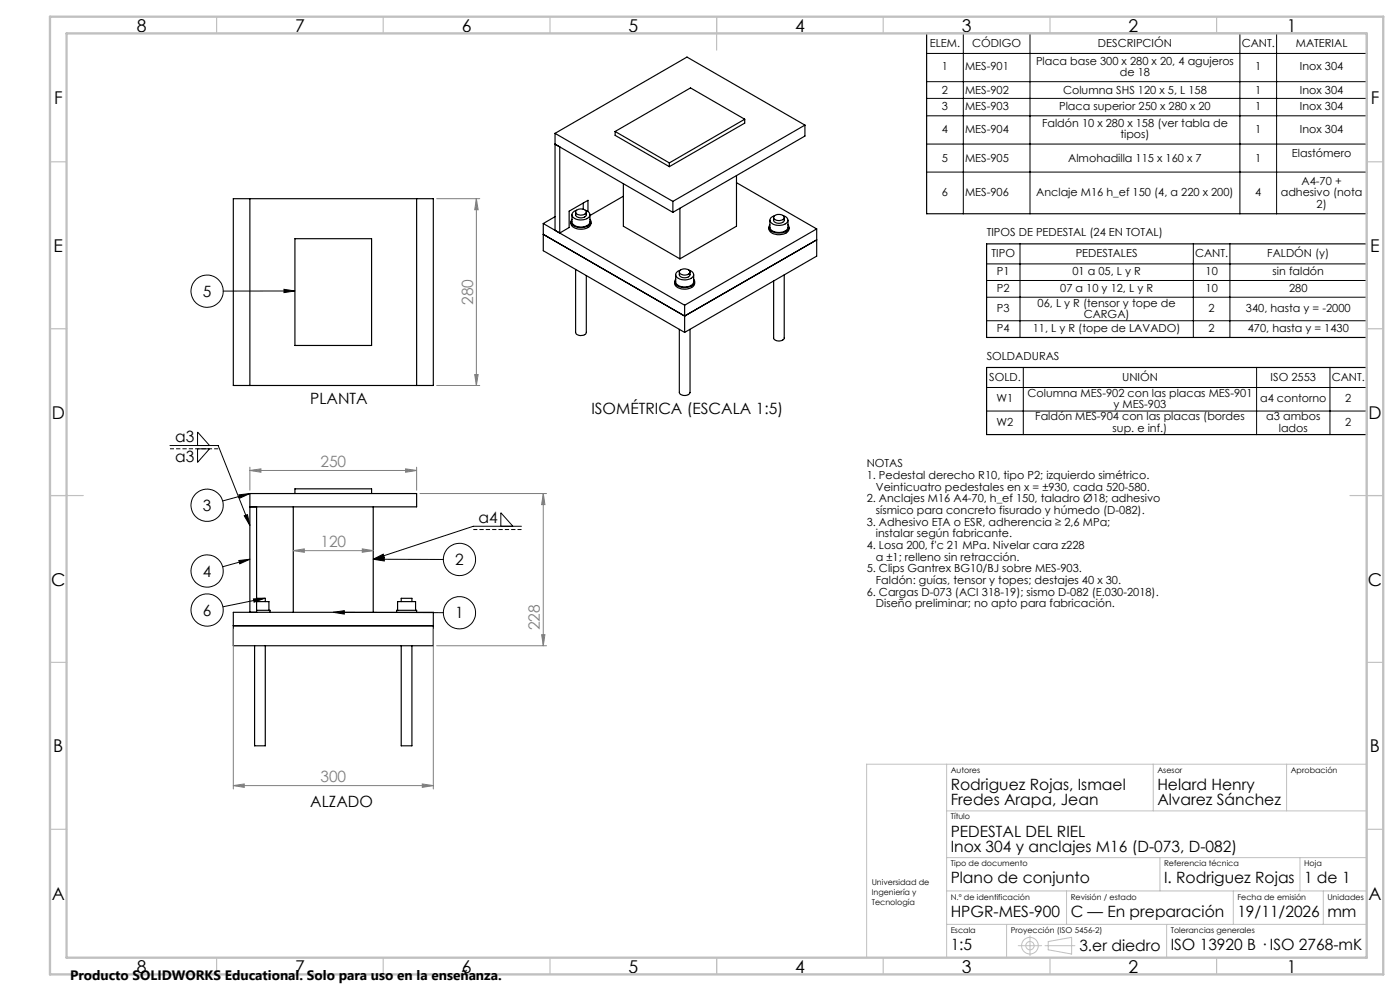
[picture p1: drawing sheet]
<svg xmlns="http://www.w3.org/2000/svg" width="420mm" height="297mm" viewBox="0 0 420 297" stroke-linecap="round" stroke-linejoin="round" font-family="sans-serif">
<g fill="none" stroke="#000" stroke-width=".35">
<path d="M278 10h132v54.1h-132zM166.5 40v29l1.4 .8M166.5 40l35.4 20.4M184.5 39.4l16.3 9.4M184.5 39.4v1.2l16.3 9.3M223.4 35.7l-16.2-9.4-22.7 13.1M223.4 35.7l-22.6 13.1M223.4 35.7v1.2l-22.6 13M241.5 37.5l-39.6 22.9M241.5 37.5v3.3l-39.6 22.8M241.5 37.5l-35.4-20.4-39.6 22.9M70 59.5h60v56h-60z"/>
<path d="M75 59.5v56M125 59.5v56M187 58.8l-10 5.8M187 55.1v12.7l17 9.8M200.8 48.8v1.1M220.9 52.6v15.2l-16.9 9.8M220.9 54.7l24.1 13.9M88.5 71.5h23v32h-23zM163 67v8.1l42.4 24.5M163 70.2l42.4 24.5 39.6-22.8M163 67l42.4 24.5M166.5 64.9l-3.5 2.1"/>
<path d="M171.3 66.5a2.44 2.44 0 0 0 3 2.2 2.69 2.69 0 0 0 3-1.7v-.5M171.6 64.4v2.1a3.1 3.1 0 0 0 4.6 1.1l.8-.9v-2.3M171.6 65.7a1.36 1.36 0 0 0 1 2.2 3.8 3.8 0 0 0 4.6-1.1l.1-.6-.3-.5M172.7 63.5v.9a1.86 1.86 0 0 0 3.2 0v-.9M172.9 63.1a2.06 2.06 0 0 1 3 .4 1.88 1.88 0 0 1-3.1 .4l-.1-.4zM173 63a1.36 1.36 0 0 0-1.4 1.3 1.36 1.36 0 0 0 1.3 1.4 3.3 3.3 0 0 0 4.1-1.1 1.57 1.57 0 0 0-1.4-1.6M175 60.9v1.8M176.4 63.4v-3.4l-5.7 3.3v4.9l-2.8 1.6M201.9 63.6l-35.4-20.4 1.4 .8v25.8M201.9 60.4v3.2M204 62.4v15.2M230.7 68.1a2.01 2.01 0 0 0 2.1 2.2 3 3 0 0 0 3.9-1.7v-.5"/>
<path d="M231 66v2.1a2.73 2.73 0 0 0 3.5 1.5 1.97 1.97 0 0 0 1.9-1.5v-2.1M231 67.4a1.4 1.4 0 0 0 1 2.2 3.8 3.8 0 0 0 4.6-1.2l-.2-1M232.1 65.2v.8a1.83 1.83 0 0 0 3.2 0v-.8M232.2 64.8a2.01 2.01 0 0 1 3.1 .3 1.88 1.88 0 0 1-3.1 .4zM232.4 64.6a1.29 1.29 0 0 0-1.3 .9 1.29 1.29 0 0 0 .5 1.5 3.4 3.4 0 0 0 4.8-.8 1.56 1.56 0 0 0-1.5-1.6M245 68.6v8.2l-39.6 22.8M245 68.6l-39.6 22.9M296 73.1h114v28h-114zM172.7 80.7v18.9a1.82 1.82 0 0 0 3.2 0v-17M202.4 84.5a2.44 2.44 0 0 0 3.1 2.2 2.69 2.69 0 0 0 2.9-1.8v-.4M202.7 82.3v2.2a3.1 3.1 0 0 0 4.6 1l.8-.9v-2.3M202.7 83.7a1.39 1.39 0 0 0 1 2.2 3.9 3.9 0 0 0 4.7-1.2v-.5l-.3-.5"/>
<path d="M203.8 81.5v.8a1.86 1.86 0 0 0 3.2 0v-.8M203.8 98.7v18.9a1.86 1.86 0 0 0 3.2 0v-18.9M204 81.1a2.01 2.01 0 0 1 3 .3 1.69 1.69 0 0 1-2.7 .8l-.5-.5zM204.1 81a1.36 1.36 0 0 0-1.4 1.3 1.36 1.36 0 0 0 1.3 1.4 3.3 3.3 0 0 0 4.1-1.2 1.56 1.56 0 0 0-1.4-1.5M205.4 91.5v8.1M235.3 82.4v18.9a1.82 1.82 0 0 1-3.2 0v-17.1M296 110.1h114v20.1h-114zM75 151.9h50v-4h-50v35.6M77 151.9v31.6M88 151.9v31.6M88.5 147.9v-1.4h23v1.4M112 151.9v31.6"/>
<path d="M77 179.3h2.6v1M70 183.5h60v10h-60zM70 187.5h60M76.4 193.5v30h3.2v-30M77 182.9h4v.6M77 180.3h3.7v2.6M119 183.5v-.6h6v.6M119.3 182.9v-2.6h5.4v2.6M120.4 193.5v30h3.2v-30M120.4 180.3v-1h3.2v1"/>
</g>
<g fill="none" stroke="#000" stroke-width=".3">
<path d="M278 16h132M289 10v54.1M309 10v54.1M372 10v54.1M383 10v54.1M278 24.5h132M278 29.5h132M278 34.7h132M278 43.2h132M278 51.6h132M296 79.1h114M306 73.1v28"/>
<path d="M358 73.1v28M369 73.1v28M85.2 86.7l3.3 .5-3.3 .5zM88.5 87.2h-21.5M296 84.1h114M296 89.1h114M296 96.1h114M296 116.1h114M307 110.1v20.1M377 110.1v20.1M399 110.1v20.1M51 133.5h14.4l9.6 24"/>
<path d="M59.3 133.5v-4l3.6 4M59.3 134.5h3.6l-3.6 4.1zM296 123.2h114M71.6 148.3l3.4-.4-3.1 1.4zM73.3 154.6l.9-.4 .8 3.3zM75 147.9l-8.2 2.2M150.2 157.7v-4l3.7 4M156.4 157.7h-14.4l-30 9.9M71.6 168l3.4-.4-3.1 1.4zM75 167.6l-8.2 2.3M76 179.5l3.4-.2-3.2 1.2zM79.4 179.3l-12.5 2.6"/>
<path d="M112 167.6l3.3-.5v1zM112 167.6l3-1.5 .3 .9zM112 167.6l21 .1M100 183.5l3.3-.5v1zM100 183.5l33 .1"/>
<circle cx="62.1" cy="87.3" r="4.8"/>
<circle cx="62.1" cy="151.4" r="4.8"/>
<circle cx="62.1" cy="171.1" r="4.8"/>
<circle cx="137.9" cy="167.7" r="4.8"/>
<circle cx="62.1" cy="182.8" r="4.8"/>
<circle cx="137.8" cy="183.6" r="4.8"/>
</g>
<g fill="none" stroke="#808080" stroke-width=".3">
<path d="M131 59.5h12.9M142.9 59.5l.5 3.4h-1zM142.9 59.5v56M131 115.5h12.9M142.4 112.3h1l-.5 3.2zM75 141l3.3-.5v1zM75 140v6.9M75 141h50M121.7 140.5l3.3 .5-3.3 .5zM125 140v6.9M126 147.9h38M163 147.9l.5 3.3h-1z"/>
<path d="M163 147.9v45.6M88 165l3.3-.5v1zM88 165h24M108.7 164.5l3.3 .5-3.3 .5zM70 188.5v48M130 188.5v48M131 193.5h33M162.5 190.2h1l-.5 3.3zM70 235.4l3.3-.5v1.1zM70 235.4h60M126.7 234.9l3.3 .5-3.3 .6z"/>
</g>
<g fill="none" stroke="#c0c0c0" stroke-width=".3">
<path d="M284 229v58M346 229v14M386 229v14M410 229h-150v58M284 243h126M284 257h126M348 257v10M390 257v10M284 267h126M284 277h126M302 277v10M320 267v10"/>
<path d="M350 277v10M370 267v10M397 267v10M305.5 283.4h7M309 280.4v6M313.5 283.4h9M314.5 282.2l7-1.3v5l-7-1.2z"/>
<circle cx="309" cy="283.4" r="2.49"/>
<circle cx="309" cy="283.4" r="1.25"/>
</g>
<path d="M65.5 134.5h-14.5M156.5 158.7h-14.5" fill="none" stroke="#000" stroke-width=".3" stroke-dasharray="1.3 .6" stroke-dashoffset=".1" stroke-linecap="butt"/>
<g fill="none" stroke="#c0c0c0" stroke-width=".35">
<path d="M65 5v5M115 5v5M165 5v5M215 5v10M265 5v5M315 5v5M365 5v5M15 48.5h5M410 48.5h5M15 98.5h5M410 98.5h5M15 148.5h10"/>
<path d="M405 148.5h10M15 198.5h5M410 198.5h5M15 248.5h5M410 248.5h5M65 287v5M115 287v5M165 287v5M215 287v5M265 287v5M315 287v5M365 287v5"/>
</g>
<path d="M15 5h400v287h-400zM20 10h390v277h-390z" fill="none" stroke="#c0c0c0" stroke-width=".7"/>
<path d="M100 183.5l3.3-.5v1zM112 167.6l3.3-.5v1zM71.6 148.3l3.4-.4-3.1 1.4zM71.6 168l3.4-.4-3.1 1.4zM76 179.5l3.4-.2-3.2 1.2zM112 167.6l3-1.5 .3 .9zM73.3 154.6l.9-.4 .8 3.3zM85.2 86.7l3.3 .5-3.3 .5z" fill="#000"/>
<g fill="#808080">
<path d="M70 235.4l3.3-.5v1.1zM126.7 234.9l3.3 .5-3.3 .6zM75 141l3.3-.5v1zM121.7 140.5l3.3 .5-3.3 .5zM88 165l3.3-.5v1zM108.7 164.5l3.3 .5-3.3 .5z"/>
<path d="M162.5 190.2h1l-.5 3.3zM163 147.9l.5 3.3h-1zM142.4 112.3h1l-.5 3.2zM142.9 59.5l.5 3.4h-1z"/>
</g>
<g font-size="5.3">
<text x="41" y="9.5">8</text>
<text x="88.5" y="9.5">7</text>
<text x="138.5" y="9.5">6</text>
<text x="188.5" y="9.5">5</text>
<text x="238.5" y="9.5">4</text>
<text x="288.5" y="9.5">3</text>
<text x="338.5" y="9.5">2</text>
<text x="386" y="9.5">1</text>
<text x="16.2" y="31.3">F</text>
<text x="411.2" y="31.3">F</text>
<text x="16.1" y="75.5">E</text>
<text x="411.1" y="75.5">E</text>
<text x="15.5" y="125.5">D</text>
<text x="410.5" y="125.5">D</text>
<text x="15.4" y="175.5">C</text>
<text x="410.4" y="175.5">C</text>
<text x="16" y="225.5">B</text>
<text x="411" y="225.5">B</text>
<text x="15.5" y="269.8">A</text>
<text x="410.5" y="269.8">A</text>
<text x="41" y="291.5">8</text>
<text x="88.5" y="291.5">7</text>
<text x="138.5" y="291.5">6</text>
<text x="188.5" y="291.5">5</text>
<text x="238.5" y="291.5">4</text>
<text x="288.5" y="291.5">3</text>
<text x="338.5" y="291.5">2</text>
<text x="386" y="291.5">1</text>
</g>
<g font-size="4.7">
<text x="60.9" y="88.9">5</text>
<text x="93.1" y="121">PLANTA</text>
<text x="177.4" y="124">ISOMÉTRICA (ESCALA 1:5)</text>
<text x="52.6" y="132.5">a3</text>
<text x="52.6" y="138.4">a3</text>
<text x="60.9" y="153.1">3</text>
<text x="143.6" y="156.7">a4</text>
<text x="60.9" y="172.8">4</text>
<text x="136.6" y="169.3">2</text>
<text x="60.9" y="184.5">6</text>
<text x="136.6" y="185.3">1</text>
<text x="285.2" y="236.7">Rodriguez Rojas, Ismael</text>
<text x="347.2" y="236.7">Helard Henry</text>
<text x="93.1" y="242">ALZADO</text>
<text x="285.2" y="241.3">Fredes Arapa, Jean</text>
<text x="347.2" y="241.3">Alvarez Sánchez</text>
<text x="285.2" y="250.7">PEDESTAL DEL RIEL</text>
<text x="285.2" y="255.3">Inox 304 y anclajes M16 (D-073, D-082)</text>
<text x="285.2" y="264.7">Plano de conjunto</text>
<text x="349.2" y="264.7">I. Rodriguez Rojas</text>
<text x="391.2" y="264.7">1 de 1</text>
<text x="285.2" y="274.7">HPGR-MES-900</text>
<text x="321.2" y="274.7">C — En preparación</text>
<text x="371.2" y="274.7">19/11/2026</text>
<text x="398.2" y="274.9">mm</text>
<text x="285.2" y="284.7">1:5</text>
<text x="323.8" y="284.9">3.er diedro</text>
<text x="351.2" y="284.7">ISO 13920 B · ISO 2768-mK</text>
</g>
<g font-size="4.7" fill="#808080">
<text x="141.9" y="91.4" transform="rotate(-90 141.9 91.4)">280</text>
<text x="96.1" y="140">250</text>
<text x="96.1" y="164">120</text>
<text x="162" y="188.9" transform="rotate(-90 162 188.9)">228</text>
<text x="96.1" y="234.4">300</text>
</g>
<text font-size="4.1" x="21" y="293.7">Producto SOLIDWORKS Educational. Solo para uso en la enseñanza.</text>
<g font-size="3.3">
<text x="278.9" y="14.2">ELEM.</text>
<text x="291.7" y="14.2">CÓDIGO</text>
<text x="329.4" y="14.2">DESCRIPCIÓN</text>
<text x="372.5" y="14.2">CANT.</text>
<text x="388.7" y="14.2">MATERIAL</text>
<text x="282.6" y="21.1">1</text>
<text x="289.5" y="21.1">MES-901</text>
<text x="310.8" y="19.5">Placa base 300 x 280 x 20, 4 agujeros</text>
<text x="336" y="22.7">de 18</text>
<text x="376.6" y="21.1">1</text>
<text x="390" y="21.1">Inox 304</text>
<text x="282.6" y="28.2">2</text>
<text x="289.5" y="28.2">MES-902</text>
<text x="318.9" y="28.2">Columna SHS 120 x 5, L 158</text>
<text x="376.6" y="28.2">1</text>
<text x="390" y="28.2">Inox 304</text>
<text x="282.6" y="33">3</text>
<text x="289.5" y="33">MES-903</text>
<text x="317.8" y="33">Placa superior 250 x 280 x 20</text>
<text x="376.6" y="33">1</text>
<text x="390" y="33">Inox 304</text>
<text x="282.6" y="39.8">4</text>
<text x="289.5" y="39.8">MES-904</text>
<text x="312.6" y="38.2">Faldón 10 x 280 x 158 (ver tabla de</text>
<text x="336.1" y="41.4">tipos)</text>
<text x="376.6" y="39.8">1</text>
<text x="390" y="39.8">Inox 304</text>
<text x="387.6" y="46.9">Elastómero</text>
<text x="282.6" y="48.6">5</text>
<text x="289.5" y="48.6">MES-905</text>
<text x="320.5" y="48.6">Almohadilla 115 x 160 x 7</text>
<text x="376.6" y="48.6">1</text>
<text x="282.6" y="58.7">6</text>
<text x="289.5" y="58.7">MES-906</text>
<text x="310.9" y="58.7">Anclaje M16 h_ef 150 (4, a 220 x 200)</text>
<text x="376.6" y="58.7">4</text>
<text x="384.2" y="58.8">adhesivo (nota</text>
<text x="390.5" y="55.3">A4-70 +</text>
<text x="395" y="62.3">2)</text>
<text x="296" y="70.8">TIPOS DE PEDESTAL (24 EN TOTAL)</text>
<text x="297.5" y="77">TIPO</text>
<text x="322.7" y="77">PEDESTALES</text>
<text x="358.5" y="77">CANT.</text>
<text x="380.2" y="77">FALDÓN (y)</text>
<text x="299.1" y="82.5">P1</text>
<text x="321.7" y="82.5">01 a 05, L y R</text>
<text x="361.7" y="82.5">10</text>
<text x="381.8" y="82.5">sin faldón</text>
<text x="299.1" y="87.5">P2</text>
<text x="318.1" y="87.5">07 a 10 y 12, L y R</text>
<text x="361.7" y="87.5">10</text>
<text x="386.7" y="87.5">280</text>
<text x="299.1" y="93.5">P3</text>
<text x="311.3" y="91.9">06, L y R (tensor y tope de</text>
<text x="325.1" y="95.4">CARGA)</text>
<text x="362.6" y="93.5">2</text>
<text x="373.8" y="93.5">340, hasta y = -2000</text>
<text x="299.1" y="99.5">P4</text>
<text x="309.8" y="99.5">11, L y R (tope de LAVADO)</text>
<text x="362.6" y="99.5">2</text>
<text x="374.3" y="99.5">470, hasta y = 1430</text>
<text x="296" y="107.9">SOLDADURAS</text>
<text x="296.8" y="114.3">SOLD.</text>
<text x="308.2" y="118.9">Columna MES-902 con las placas MES-901</text>
<text x="336.6" y="114.3">UNIÓN</text>
<text x="381.2" y="114.3">ISO 2553</text>
<text x="399.5" y="114.3">CANT.</text>
<text x="299" y="120.5">W1</text>
<text x="310.6" y="126">Faldón MES-904 con las placas (bordes</text>
<text x="334.1" y="122.4">y MES-903</text>
<text x="378" y="120.5">a4 contorno</text>
<text x="379.9" y="126">a3 ambos</text>
<text x="403.6" y="120.5">2</text>
<text x="299" y="127.6">W2</text>
<text x="333.8" y="129.5">sup. e inf.)</text>
<text x="383.6" y="129.5">lados</text>
<text x="403.6" y="127.6">2</text>
<text x="260" y="140">NOTAS</text>
<text x="260" y="143.5">1. Pedestal derecho R10, tipo P2; izquierdo simétrico.</text>
<text x="262.8" y="147">Veinticuatro pedestales en x = ±930, cada 520-580.</text>
<text x="260" y="150.5">2. Anclajes M16 A4-70, h_ef 150, taladro Ø18; adhesivo</text>
<text x="262.8" y="154">sísmico para concreto fisurado y húmedo (D-082).</text>
<text x="260" y="157.5">3. Adhesivo ETA o ESR, adherencia ≥ 2,6 MPa;</text>
<text x="262.8" y="161">instalar según fabricante.</text>
<text x="260" y="164.5">4. Losa 200, f'c 21 MPa. Nivelar cara z228</text>
<text x="260" y="171.5">5. Clips Gantrex BG10/BJ sobre MES-903.</text>
<text x="262.8" y="168">a ±1; relleno sin retracción.</text>
<text x="260" y="178.5">6. Cargas D-073 (ACI 318-19); sismo D-082 (E.030-2018).</text>
<text x="262.8" y="175">Faldón: guías, tensor y topes; destajes 40 x 30.</text>
<text x="262.8" y="182">Diseño preliminar; no apto para fabricación.</text>
</g>
<g font-size="2.4">
<text x="285.2" y="231.6">Autores</text>
<text x="347.2" y="231.6">Asesor</text>
<text x="387.2" y="231.6">Aprobación</text>
<text x="285.2" y="245.6">Título</text>
<text x="285.2" y="259.6">Tipo de documento</text>
<text x="349.2" y="259.6">Referencia técnica</text>
<text x="391.2" y="259.6">Hoja</text>
<text x="261.5" y="265.3">Universidad de</text>
<text x="261.5" y="268.3">Ingeniería y</text>
<text x="285.2" y="269.6">N.º de identificación</text>
<text x="321.2" y="269.6">Revisión / estado</text>
<text x="371.2" y="269.6">Fecha de emisión</text>
<text x="398.2" y="269.6">Unidades</text>
<text x="261.5" y="271.3">Tecnología</text>
<text x="285.2" y="279.6">Escala</text>
<text x="303.2" y="279.6">Proyección (ISO 5456-2)</text>
<text x="351.2" y="279.6">Tolerancias generales</text>
</g>
</svg>
